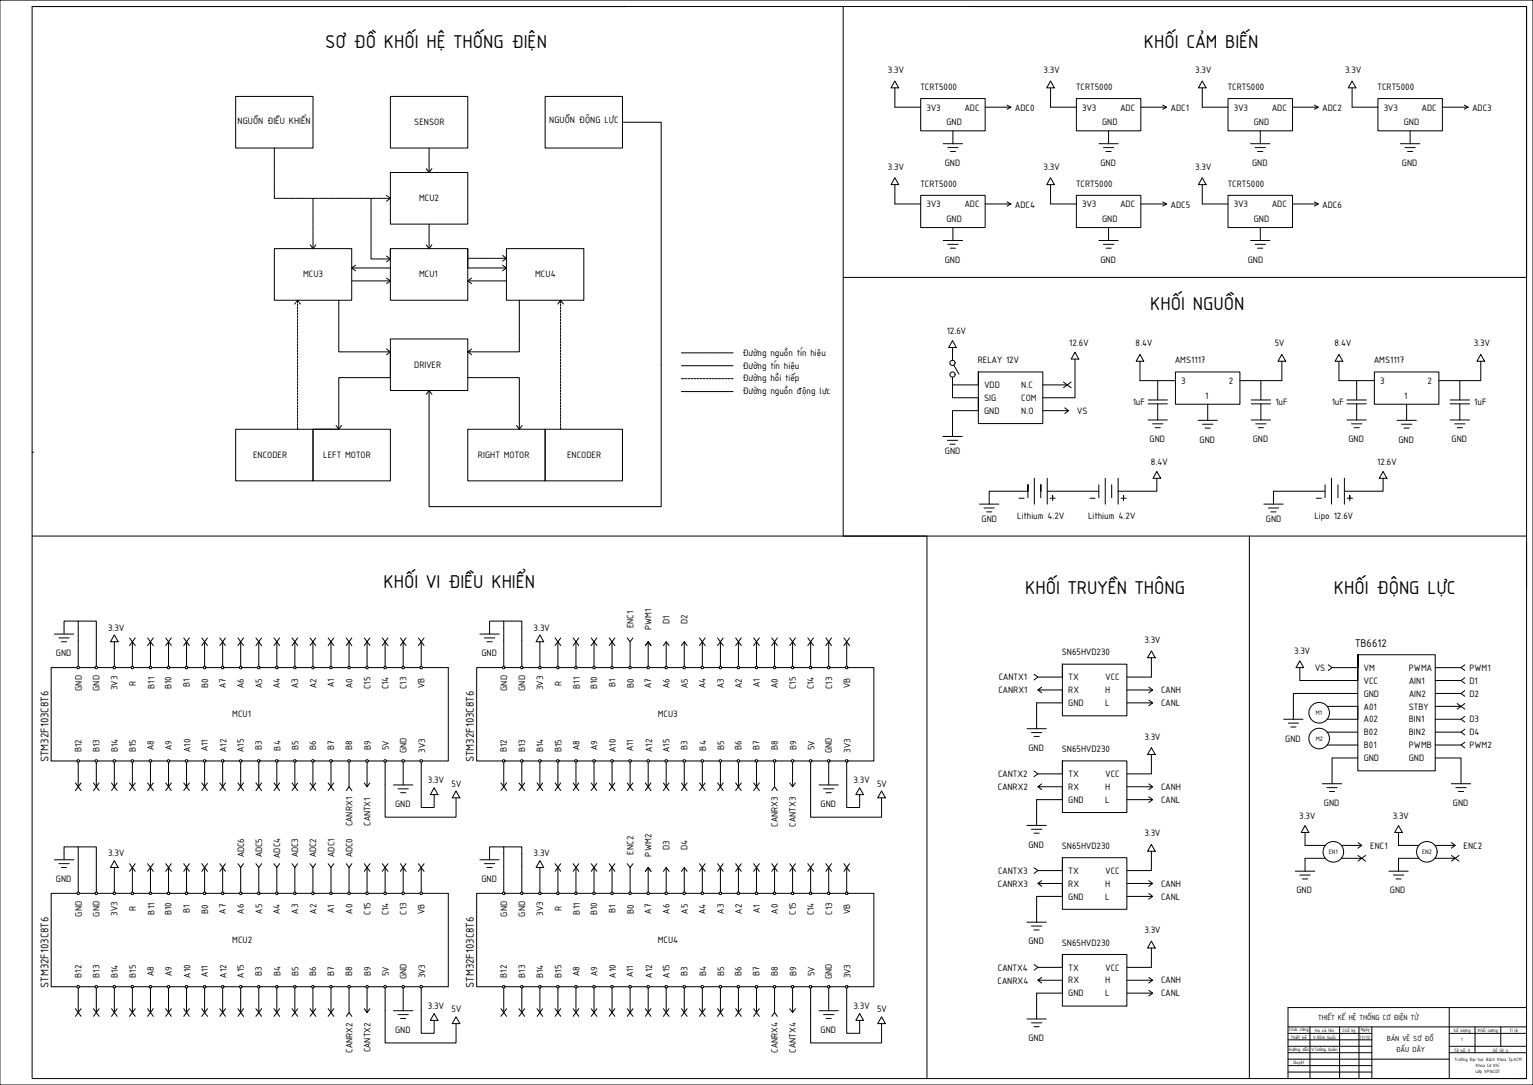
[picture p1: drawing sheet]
<svg xmlns="http://www.w3.org/2000/svg" width="1189mm" height="841mm" viewBox="0 0 1189 841" stroke-linecap="round" stroke-linejoin="round" font-family="sans-serif">
<!-- layer: kt -->
<path d="M0 0h1189v841h-1189" fill="none" stroke="#000" stroke-width=".78"/>
<!-- layer: NetCoBan -->
<g fill="none" stroke="#000" stroke-width=".78">
<path d="M25 5h1159v831h-1159zM25 5h460M654 5v210h530v-210h-430M183 75h60v40h-60zM303 75h60v40h-60zM423 75h60v40h-60zM694 63l3 5h-6zM694 68v15h20M714 76h50v25h-50zM815 63l3 5h-6zM815 68v15h20M835 76h50v25h-50z"/>
<path d="M932 63l3 5h-6zM932 68v15h20M952 76h50v25h-50zM1049 63l3 5h-6zM1049 68v15h20M1069 76h50v25h-50zM764 83h20M781 82l3 1-3 2M885 83h20M902 82l3 1-3 2M1002 83h20M1019 82l3 1-3 2"/>
<path d="M1119 83h20M1136 82l3 1-3 2M731 111h15M735 114h8M737 117h4M739 101v10M852 111h15M856 114h8M858 117h4M860 101v10M970 111h15M973 114h8"/>
<path d="M975 117h4M977 101v10M1086 111h15M1090 114h8M1092 117h4M1094 101v10M303 134h60v40h-60zM694 138l3 5h-6zM815 138l3 5h-6zM932 138l3 5h-6zM694 143v15h20M714 151h50v25h-50z"/>
<path d="M764 158h20M781 156l3 2-3 2M815 143v15h20M835 151h50v25h-50zM885 158h20M902 156l3 2-3 2M932 143v15h20M952 151h50v25h-50zM1002 158h20M1019 156l3 2-3 2M739 176v10M860 176v10"/>
<path d="M977 176v10M213 193h60v40h-60zM303 193h60v40h-60zM363 193v15M393 193h60v40h-60zM731 186h15M735 189h8M737 192h4M852 186h15M856 189h8M858 192h4M970 186h15"/>
<path d="M973 189h8M975 192h4M654 215v201h65v420M303 263h60v40h-60zM739 264l3 5h-6zM739 269v10M834 278v30h-25M834 273l3 5h-6zM884 275l3 5h-6zM994 275l3 5h-6zM1038 275l3 5h-6zM1148 275l3 5h-6z"/>
<path d="M739 298v10h20v10h-20v20M739 292v6M740 283l4 7M759 288h50v40h-50v-40v10h-20M809 298h19M825 296l3 2-3 3M831 296l-3 2 3 3M884 280v15h28M898 295v15M912 288h50v25h-50zM978 295v15M994 280v15h-32"/>
<path d="M1038 280v15h28M1052 295v15M1066 288h50v25h-50zM1132 295v15M1148 280v15h-32M331 306l2-3 2 3M809 318h20l-3 3M826 316l3 2M890 310h15M890 313h15M898 313v13M937 313v13"/>
<path d="M970 310h15M970 313h15M978 313v13M1045 310h15M1045 313h15M1052 313v13M1091 313v13M1125 310h15M1125 313h15M1132 313v13M183 333h60v40h-60zM243 333h60v40h-60z"/>
<path d="M243 333h20M261 330l2 3 2-3M363 333h60v40h-60zM401 330l2 3 2-3M423 333h60v40h-60zM731 338h15M890 326h15M894 329h8M896 332h4M929 326h15M933 329h8M935 332h4"/>
<path d="M970 326h15M974 329h8M976 332h4M1045 326h15M1048 329h8M1050 332h4M1083 326h15M1087 329h8M1089 332h4M1125 326h15M1128 329h8M1130 332h4"/>
<path d="M25 351h1M735 341h8M737 344h4M797 376v10M802 371v20M807 376v10M812 371v20M852 376v10M857 371v20M862 376v10M867 371v20M897 371v10h-30"/>
<path d="M897 365l3 6h-6zM1028 376v10M1033 371v20M1038 376v10M1043 371v20M1073 371v10h-30M1073 365l3 6h-6zM760 391h15M763 394h8M765 397h4M790 386h4M797 381v-5v5"/>
<path d="M797 381h-30v10M807 381v-5v5M812 381h40M814 386h4M816 386v-2v4M845 386h4M869 386h4M871 386v-2v4M980 391h15M984 394h8M986 397h4M1021 386h4"/>
<path d="M1028 381h-40v10M1045 386h4M1047 386v-2v4M25 416h1159M969 416v420M1184 421v35M42 491h15M46 494h8M48 497h4M50 491v-10h11v35M61 481h14v35M89 492l3 5h-6z"/>
<path d="M89 497v19M100 494l3 3 2-3M103 497v19M114 494l3 3 2-3M117 497v19M128 494l3 3 2-3M131 497v19M143 494l2 3 2-3M145 497v19M156 494l3 3 2-3M159 497v19M170 494l3 3 2-3"/>
<path d="M173 497v19M185 494l2 3 2-3M187 497v19M198 494l3 3 2-3M201 497v19M212 494l3 3 2-3M215 497v19M226 494l3 3 2-3M229 497v19M240 494l3 3 2-3M243 497v19M254 494l3 3 2-3"/>
<path d="M257 497v19M268 494l3 3 2-3M271 497v19M283 494l2 3 2-3M285 497v19M296 494l3 3 2-3M299 497v19M310 494l3 3 2-3M313 497v19M324 494l3 3 2-3M327 497v19M372 491h15"/>
<path d="M376 494h8M378 497h4M380 491v-10h11v35M391 481h14v35M419 492l3 5h-6zM419 497v19M431 494l2 3 2-3M433 497v19M444 494l3 3 2-3M447 497v19M458 494l3 3 2-3M461 497v19"/>
<path d="M472 494l3 3 2-3M475 497v19M486 494l3 3 2-3M489 497v19M503 497v19M517 497v19M531 497v19M542 494l3 3 2-3M545 497v19M556 494l3 3 2-3M559 497v19M570 494l3 3 2-3"/>
<path d="M573 497v19M584 494l3 3 2-3M587 497v19M598 494l3 3 2-3M601 497v19M612 494l3 3 2-3M615 497v19M626 494l3 3 2-3M629 497v19M640 494l3 3 2-3M643 497v19M654 494l3 3 2-3"/>
<path d="M657 497v19M60 517h-20v73h20M62 517h12M76 517h12M90 517h12M100 500l3-3 2 3M104 517h12M114 500l3-3 2 3M118 517h12M128 500l3-3 2 3M132 517h12M143 500l2-3 2 3"/>
<path d="M146 517h12M156 500l3-3 2 3M160 517h12M170 500l3-3 2 3M174 517h12M185 500l2-3 2 3M188 517h12M198 500l3-3 2 3M202 517h12M212 500l3-3 2 3M216 517h12M226 500l3-3 2 3"/>
<path d="M230 517h12M240 500l3-3 2 3M244 517h12M254 500l3-3 2 3M258 517h12M268 500l3-3 2 3M272 517h12M283 500l2-3 2 3M286 517h12M296 500l3-3 2 3M300 517h12M310 500l3-3 2 3"/>
<path d="M314 517h12M324 500l3-3 2 3M328 517h20v73h-20M390 517h-20v73h20M392 517h12M406 517h12M420 517h12M431 500l2-3 2 3M434 517h12M444 500l3-3 2 3M448 517h12M458 500l3-3 2 3"/>
<path d="M462 517h12M472 500l3-3 2 3M476 517h12M490 517h12M500 500l3-3 2 3M504 517h12M514 500l3-3 2 3M518 517h12M528 500l3-3 2 3M532 517h12M542 500l3-3 2 3M546 517h12"/>
<path d="M556 500l3-3 2 3M560 517h12M570 500l3-3 2 3M574 517h12M584 500l3-3 2 3M588 517h12M598 500l3-3 2 3M602 517h12M612 500l3-3 2 3M616 517h12M626 500l3-3 2 3M630 517h12"/>
<path d="M640 500l3-3 2 3M644 517h12M654 500l3-3 2 3M658 517h20v73h-20M824 515h50v40h-50v-40v10h-19l-3-2M893 505l3 5h-6zM893 510v15h-19M1008 518v10h45v-20v90h60v-90h-60v10h-20M1008 512l3 6h-6zM1030 515l3 3-3 2M1113 518h20l3 2M1136 515l-3 3"/>
<path d="M805 525l-3 2M805 535l3 2M808 533l-3 2h19v10h-20v20M874 535h20l-3 2M891 533l3 2M1053 538h-50v20M1113 528h20l3 2M1113 538h20l3 2M1136 525l-3 3M1136 535l-3 3M874 545h20l-3 2M891 543l3 2"/>
<path d="M996 558h15M1029 548h24v10h-24M1113 558h20l3 2M1130 545l3 3h-20M1133 548l3 2M1136 545l-6 5M1136 555l-3 3M796 565h15M800 568h8M802 571h4M893 580l3 5h-6zM999 561h8"/>
<path d="M1001 564h4M1029 568h24M1029 577h24M1113 568h20l3 2M1113 577h20l3 3M1136 565l-3 3M1136 575l-3 2M61 591v19M75 591v19M89 591v19M103 591v19M117 591v19"/>
<path d="M131 591v19M145 591v19M159 591v19M173 591v19M187 591v19M201 591v19M215 591v19M229 591v19M243 591v19M257 591v19M258 590h12M271 591v19"/>
<path d="M272 590h12M285 591v19l-2-3M286 590h12M299 591v42h55v-15M300 590h12M313 591v17M314 590h12M327 591v35h10v-10M391 591v19M405 591v19M419 591v19M433 591v19"/>
<path d="M447 591v19M461 591v19M475 591v19M489 591v19M503 591v19M517 591v19M531 591v19M545 591v19M559 591v19M573 591v19M587 591v19M588 590h12"/>
<path d="M601 591v19M602 590h12M615 591v19l-3-3M616 590h12M629 591v42h55v-15M630 590h12M643 591v17M644 590h12M657 591v35h10v-10M805 600l-3 2M824 590h50v40h-50v-40v10h-19l-3-2M893 585v15h-19"/>
<path d="M1053 588h-20v20M1113 588h20v20M58 613l3-3 2 3M58 607l3 3 2-3M72 613l3-3 2 3M72 607l3 3 2-3M87 613l2-3 2 3M87 607l2 3 2-3M100 613l3-3 2 3M100 607l3 3 2-3M114 613l3-3 2 3M114 607l3 3 2-3"/>
<path d="M128 613l3-3 2 3M128 607l3 3 2-3M143 613l2-3 2 3M143 607l2 3 2-3M156 613l3-3 2 3M156 607l3 3 2-3M170 613l3-3 2 3M170 607l3 3 2-3M185 613l2-3 2 3M185 607l2 3 2-3M198 613l3-3 2 3M198 607l3 3 2-3"/>
<path d="M212 613l3-3 2 3M212 607l3 3 2-3M226 613l3-3 2 3M226 607l3 3 2-3M240 613l3-3 2 3M240 607l3 3 2-3M254 613l3-3 2 3M254 607l3 3 2-3M268 613l3-3 2 3M287 607l-2 3M305 608h15M309 611h8"/>
<path d="M311 614h4M337 611l3 5h-6zM354 613l3 5h-6zM388 613l3-3 2 3M388 607l3 3 2-3M402 613l3-3 2 3M402 607l3 3 2-3M416 613l3-3 2 3M416 607l3 3 2-3M431 613l2-3 2 3M431 607l2 3 2-3M444 613l3-3 2 3"/>
<path d="M444 607l3 3 2-3M458 613l3-3 2 3M458 607l3 3 2-3M472 613l3-3 2 3M472 607l3 3 2-3M486 613l3-3 2 3M486 607l3 3 2-3M500 613l3-3 2 3M500 607l3 3 2-3M514 613l3-3 2 3M514 607l3 3 2-3M528 613l3-3 2 3"/>
<path d="M528 607l3 3 2-3M542 613l3-3 2 3M542 607l3 3 2-3M556 613l3-3 2 3M556 607l3 3 2-3M570 613l3-3 2 3M570 607l3 3 2-3M584 613l3-3 2 3M584 607l3 3 2-3M598 613l3-3 2 3M617 607l-2 3M635 608h15"/>
<path d="M639 611h8M641 614h4M667 611l3 5h-6zM684 613l3 5h-6zM805 610l3 2M808 608l-3 2h19v10h-20v20M874 610h20l-3 2M874 620h20l-3 2M891 608l3 2M891 618l3 2M1026 608h15M1029 611h8"/>
<path d="M1031 614h4M1126 608h15M1129 611h8M1131 614h4M796 640h15M1012 640l3 5h-6zM1085 640l3 5h-6zM61 656h14v35M391 656h14v35M800 643h8M802 646h4M893 655l3 5h-6z"/>
<path d="M893 660v15h-19M1012 645v10h16M1040 655h16M1053 653l3 2-3 2M1085 645v10h15M1113 655h16M1126 653l3 2-3 2M42 666h15M46 669h8M48 672h4M50 666v-10h11v35M89 667l3 5h-6z"/>
<path d="M89 672v19M100 669l3 3 2-3M100 675l3-3 2 3M103 672v19M114 669l3 3 2-3M114 675l3-3 2 3M117 672v19M128 669l3 3 2-3M128 675l3-3 2 3M131 672v19M143 669l2 3 2-3M143 675l2-3 2 3"/>
<path d="M145 672v19M156 669l3 3 2-3M156 675l3-3 2 3M159 672v19M170 669l3 3 2-3M170 675l3-3 2 3M173 672v19M185 669l2 3 2-3M187 672v19M198 669l3 3 2-3M201 672v19M212 669l3 3 2-3"/>
<path d="M215 672v19M226 669l3 3 2-3M229 672v19M240 669l3 3 2-3M243 672v19M254 669l3 3 2-3M257 672v19M268 669l3 3 2-3M271 672v19M283 669l2 3 2-3M283 675l2-3 2 3M285 672v19"/>
<path d="M296 669l3 3 2-3M296 675l3-3 2 3M299 672v19M310 669l3 3 2-3M310 675l3-3 2 3M313 672v19M324 669l3 3 2-3M324 675l3-3 2 3M327 672v19M372 666h15M376 669h8M378 672h4"/>
<path d="M380 666v-10h11v35M419 667l3 5h-6zM419 672v19M431 669l2 3 2-3M431 675l2-3 2 3M433 672v19M444 669l3 3 2-3M444 675l3-3 2 3M447 672v19M458 669l3 3 2-3M458 675l3-3 2 3M461 672v19"/>
<path d="M472 669l3 3 2-3M472 675l3-3 2 3M475 672v19M486 669l3 3 2-3M489 672v19M500 675l3-3 2 3M503 672v19M514 675l3-3 2 3M517 672v19M528 675l3-3 2 3M531 672v19M542 669l3 3 2-3"/>
<path d="M542 675l3-3 2 3M545 672v19M556 669l3 3 2-3M556 675l3-3 2 3M559 672v19M570 669l3 3 2-3M570 675l3-3 2 3M573 672v19M584 669l3 3 2-3M584 675l3-3 2 3M587 672v19M598 669l3 3 2-3"/>
<path d="M598 675l3-3 2 3M601 672v19M612 669l3 3 2-3M612 675l3-3 2 3M615 672v19M626 669l3 3 2-3M626 675l3-3 2 3M629 672v19M640 669l3 3 2-3M640 675l3-3 2 3M643 672v19M654 669l3 3 2-3"/>
<path d="M654 675l3-3 2 3M657 672v19M805 675l-3 2M824 665h50v40h-50v-40v10h-19l-3-2M1005 675h15M1008 678h8M1028 665h-16v10M1040 665h16M1053 663l3 2-3 2M1059 663l-3 2 3 2M1077 675h15M1081 678h8"/>
<path d="M1100 665h-15v10M1113 665h16M1126 663l3 2-3 2M1131 663l-2 2 2 2M60 692h-20v73h20M62 692h12M76 692h12M90 692h12M104 692h12M118 692h12M132 692h12M146 692h12"/>
<path d="M160 692h12M174 692h12M188 692h12M202 692h12M216 692h12M230 692h12M244 692h12M258 692h12M272 692h12M286 692h12M300 692h12M314 692h12"/>
<path d="M328 692h20v73h-20M390 692h-20v73h20M392 692h12M406 692h12M420 692h12M434 692h12M448 692h12M462 692h12M476 692h12M490 692h12M504 692h12M518 692h12"/>
<path d="M532 692h12M546 692h12M560 692h12M574 692h12M588 692h12M602 692h12M616 692h12M630 692h12M644 692h12M658 692h20v73h-20M805 685l3 2M808 683l-3 2h19v10h-20v20"/>
<path d="M874 685h20l-3 2M874 695h20l-3 2M891 683l3 2M891 693l3 2M1010 681h4M1083 681h4M796 715h15M800 718h8M802 721h4M824 740h50v40h-50v-40v10h-19l-3-2M893 730l3 5h-6zM893 735v15h-19"/>
<path d="M805 750l-3 2M805 760l3 2M808 758l-3 2h19v10h-20v20M874 760h20l-3 2M891 758l3 2M61 766v19M75 766v19M89 766v19M103 766v19M117 766v19M131 766v19M145 766v19"/>
<path d="M159 766v19M173 766v19M187 766v19M201 766v19M215 766v19M229 766v19M243 766v19M257 766v19M258 765h12M271 766v19M272 765h12M285 766v19l-2-3"/>
<path d="M286 765h12M299 766v42h55v-15M300 765h12M313 766v17M314 765h12M327 766v35h10v-10M391 766v19M405 766v19M419 766v19M433 766v19M447 766v19M461 766v19"/>
<path d="M475 766v19M489 766v19M503 766v19M517 766v19M531 766v19M545 766v19M559 766v19M573 766v19M587 766v19M588 765h12M601 766v19M602 765h12"/>
<path d="M615 766v19l-3-3M616 765h12M629 766v42h55v-15M630 765h12M643 766v17M644 765h12M657 766v35h10v-10M874 770h20l-3 2M891 768l3 2M58 788l3-3 2 3M58 782l3 3 2-3M72 788l3-3 2 3"/>
<path d="M72 782l3 3 2-3M87 788l2-3 2 3M87 782l2 3 2-3M100 788l3-3 2 3M100 782l3 3 2-3M114 788l3-3 2 3M114 782l3 3 2-3M128 788l3-3 2 3M128 782l3 3 2-3M143 788l2-3 2 3M143 782l2 3 2-3M156 788l3-3 2 3"/>
<path d="M156 782l3 3 2-3M170 788l3-3 2 3M170 782l3 3 2-3M185 788l2-3 2 3M185 782l2 3 2-3M198 788l3-3 2 3M198 782l3 3 2-3M212 788l3-3 2 3M212 782l3 3 2-3M226 788l3-3 2 3M226 782l3 3 2-3M240 788l3-3 2 3"/>
<path d="M240 782l3 3 2-3M254 788l3-3 2 3M254 782l3 3 2-3M268 788l3-3 2 3M287 782l-2 3M305 783h15M309 786h8M311 789h4M337 786l3 5h-6zM354 788l3 5h-6zM388 788l3-3 2 3M388 782l3 3 2-3"/>
<path d="M402 788l3-3 2 3M402 782l3 3 2-3M416 788l3-3 2 3M416 782l3 3 2-3M431 788l2-3 2 3M431 782l2 3 2-3M444 788l3-3 2 3M444 782l3 3 2-3M458 788l3-3 2 3M458 782l3 3 2-3M472 788l3-3 2 3M472 782l3 3 2-3"/>
<path d="M486 788l3-3 2 3M486 782l3 3 2-3M500 788l3-3 2 3M500 782l3 3 2-3M514 788l3-3 2 3M514 782l3 3 2-3M528 788l3-3 2 3M528 782l3 3 2-3M542 788l3-3 2 3M542 782l3 3 2-3M556 788l3-3 2 3M556 782l3 3 2-3"/>
<path d="M570 788l3-3 2 3M570 782l3 3 2-3M584 788l3-3 2 3M584 782l3 3 2-3M598 788l3-3 2 3M617 782l-2 3M635 783h15M639 786h8M641 789h4M667 786l3 5h-6zM684 788l3 5h-6zM796 790h15"/>
<path d="M800 793h8M802 796h4M999 796h185M1016 796v40M1039 796v40M1054 796v40M1064 796v40M1124 781v55M1144 796v20M1164 796v15M1184 781h-185v55h185M999 801h65"/>
<path d="M1124 816h60M1124 811h60M1124 801h60M1064 821h60"/>
<circle cx="739" cy="290" r="2"/>
<circle cx="739" cy="281" r="2"/>
<circle cx="61" cy="517" r="1"/>
<circle cx="75" cy="517" r="1"/>
<circle cx="89" cy="517" r="1"/>
<circle cx="103" cy="517" r="1"/>
<circle cx="117" cy="517" r="1"/>
<circle cx="131" cy="517" r="1"/>
<circle cx="145" cy="517" r="1"/>
<circle cx="159" cy="517" r="1"/>
<circle cx="173" cy="517" r="1"/>
<circle cx="187" cy="517" r="1"/>
<circle cx="201" cy="517" r="1"/>
<circle cx="215" cy="517" r="1"/>
<circle cx="229" cy="517" r="1"/>
<circle cx="243" cy="517" r="1"/>
<circle cx="257" cy="517" r="1"/>
<circle cx="271" cy="517" r="1"/>
<circle cx="285" cy="517" r="1"/>
<circle cx="299" cy="517" r="1"/>
<circle cx="313" cy="517" r="1"/>
<circle cx="327" cy="517" r="1"/>
<circle cx="391" cy="517" r="1"/>
<circle cx="405" cy="517" r="1"/>
<circle cx="419" cy="517" r="1"/>
<circle cx="433" cy="517" r="1"/>
<circle cx="447" cy="517" r="1"/>
<circle cx="461" cy="517" r="1"/>
<circle cx="475" cy="517" r="1"/>
<circle cx="489" cy="517" r="1"/>
<circle cx="503" cy="517" r="1"/>
<circle cx="517" cy="517" r="1"/>
<circle cx="531" cy="517" r="1"/>
<circle cx="545" cy="517" r="1"/>
<circle cx="559" cy="517" r="1"/>
<circle cx="573" cy="517" r="1"/>
<circle cx="587" cy="517" r="1"/>
<circle cx="601" cy="517" r="1"/>
<circle cx="615" cy="517" r="1"/>
<circle cx="629" cy="517" r="1"/>
<circle cx="643" cy="517" r="1"/>
<circle cx="657" cy="517" r="1"/>
<circle cx="1023" cy="552" r="8"/>
<circle cx="1023" cy="572" r="8"/>
<circle cx="1034" cy="660" r="8"/>
<circle cx="1107" cy="660" r="8"/>
<circle cx="61" cy="692" r="1"/>
<circle cx="75" cy="692" r="1"/>
<circle cx="89" cy="692" r="1"/>
<circle cx="103" cy="692" r="1"/>
<circle cx="117" cy="692" r="1"/>
<circle cx="131" cy="692" r="1"/>
<circle cx="145" cy="692" r="1"/>
<circle cx="159" cy="692" r="1"/>
<circle cx="173" cy="692" r="1"/>
<circle cx="187" cy="692" r="1"/>
<circle cx="201" cy="692" r="1"/>
<circle cx="215" cy="692" r="1"/>
<circle cx="229" cy="692" r="1"/>
<circle cx="243" cy="692" r="1"/>
<circle cx="257" cy="692" r="1"/>
<circle cx="271" cy="692" r="1"/>
<circle cx="285" cy="692" r="1"/>
<circle cx="299" cy="692" r="1"/>
<circle cx="313" cy="692" r="1"/>
<circle cx="327" cy="692" r="1"/>
<circle cx="391" cy="692" r="1"/>
<circle cx="405" cy="692" r="1"/>
<circle cx="419" cy="692" r="1"/>
<circle cx="433" cy="692" r="1"/>
<circle cx="447" cy="692" r="1"/>
<circle cx="461" cy="692" r="1"/>
<circle cx="475" cy="692" r="1"/>
<circle cx="489" cy="692" r="1"/>
<circle cx="503" cy="692" r="1"/>
<circle cx="517" cy="692" r="1"/>
<circle cx="531" cy="692" r="1"/>
<circle cx="545" cy="692" r="1"/>
<circle cx="559" cy="692" r="1"/>
<circle cx="573" cy="692" r="1"/>
<circle cx="587" cy="692" r="1"/>
<circle cx="601" cy="692" r="1"/>
<circle cx="615" cy="692" r="1"/>
<circle cx="629" cy="692" r="1"/>
<circle cx="643" cy="692" r="1"/>
<circle cx="657" cy="692" r="1"/>
</g>
<!-- layer: manh_khungten -->
<path d="M999 816h65M999 811h65M999 806h65M999 821h65M999 831h65M999 826h65" fill="none" stroke="#000" stroke-width=".78"/>
<!-- layer: dam -->
<g fill="none" stroke="#000" stroke-width=".78">
<path d="M62 590h12M76 590h12M90 590h12M104 590h12M118 590h12M132 590h12M146 590h12M160 590h12M174 590h12M188 590h12M202 590h12M216 590h12"/>
<path d="M230 590h12M244 590h12M392 590h12M406 590h12M420 590h12M434 590h12M448 590h12M462 590h12M476 590h12M490 590h12M504 590h12M518 590h12"/>
<path d="M532 590h12M546 590h12M560 590h12M574 590h12M62 765h12M76 765h12M90 765h12M104 765h12M118 765h12M132 765h12M146 765h12M160 765h12"/>
<path d="M174 765h12M188 765h12M202 765h12M216 765h12M230 765h12M244 765h12M392 765h12M406 765h12M420 765h12M434 765h12M448 765h12M462 765h12"/>
<path d="M476 765h12M490 765h12M504 765h12M518 765h12M532 765h12M546 765h12M560 765h12M574 765h12"/>
<circle cx="61" cy="590" r="1"/>
<circle cx="75" cy="590" r="1"/>
<circle cx="89" cy="590" r="1"/>
<circle cx="103" cy="590" r="1"/>
<circle cx="117" cy="590" r="1"/>
<circle cx="131" cy="590" r="1"/>
<circle cx="145" cy="590" r="1"/>
<circle cx="159" cy="590" r="1"/>
<circle cx="173" cy="590" r="1"/>
<circle cx="187" cy="590" r="1"/>
<circle cx="201" cy="590" r="1"/>
<circle cx="215" cy="590" r="1"/>
<circle cx="229" cy="590" r="1"/>
<circle cx="243" cy="590" r="1"/>
<circle cx="257" cy="590" r="1"/>
<circle cx="271" cy="590" r="1"/>
<circle cx="285" cy="590" r="1"/>
<circle cx="299" cy="590" r="1"/>
<circle cx="313" cy="590" r="1"/>
<circle cx="327" cy="590" r="1"/>
<circle cx="391" cy="590" r="1"/>
<circle cx="405" cy="590" r="1"/>
<circle cx="419" cy="590" r="1"/>
<circle cx="433" cy="590" r="1"/>
<circle cx="447" cy="590" r="1"/>
<circle cx="461" cy="590" r="1"/>
<circle cx="475" cy="590" r="1"/>
<circle cx="489" cy="590" r="1"/>
<circle cx="503" cy="590" r="1"/>
<circle cx="517" cy="590" r="1"/>
<circle cx="531" cy="590" r="1"/>
<circle cx="545" cy="590" r="1"/>
<circle cx="559" cy="590" r="1"/>
<circle cx="573" cy="590" r="1"/>
<circle cx="587" cy="590" r="1"/>
<circle cx="601" cy="590" r="1"/>
<circle cx="615" cy="590" r="1"/>
<circle cx="629" cy="590" r="1"/>
<circle cx="643" cy="590" r="1"/>
<circle cx="657" cy="590" r="1"/>
<circle cx="61" cy="765" r="1"/>
<circle cx="75" cy="765" r="1"/>
<circle cx="89" cy="765" r="1"/>
<circle cx="103" cy="765" r="1"/>
<circle cx="117" cy="765" r="1"/>
<circle cx="131" cy="765" r="1"/>
<circle cx="145" cy="765" r="1"/>
<circle cx="159" cy="765" r="1"/>
<circle cx="173" cy="765" r="1"/>
<circle cx="187" cy="765" r="1"/>
<circle cx="201" cy="765" r="1"/>
<circle cx="215" cy="765" r="1"/>
<circle cx="229" cy="765" r="1"/>
<circle cx="243" cy="765" r="1"/>
<circle cx="257" cy="765" r="1"/>
<circle cx="271" cy="765" r="1"/>
<circle cx="285" cy="765" r="1"/>
<circle cx="299" cy="765" r="1"/>
<circle cx="313" cy="765" r="1"/>
<circle cx="327" cy="765" r="1"/>
<circle cx="391" cy="765" r="1"/>
<circle cx="405" cy="765" r="1"/>
<circle cx="419" cy="765" r="1"/>
<circle cx="433" cy="765" r="1"/>
<circle cx="447" cy="765" r="1"/>
<circle cx="461" cy="765" r="1"/>
<circle cx="475" cy="765" r="1"/>
<circle cx="489" cy="765" r="1"/>
<circle cx="503" cy="765" r="1"/>
<circle cx="517" cy="765" r="1"/>
<circle cx="531" cy="765" r="1"/>
<circle cx="545" cy="765" r="1"/>
<circle cx="559" cy="765" r="1"/>
<circle cx="573" cy="765" r="1"/>
<circle cx="587" cy="765" r="1"/>
<circle cx="601" cy="765" r="1"/>
<circle cx="615" cy="765" r="1"/>
<circle cx="629" cy="765" r="1"/>
<circle cx="643" cy="765" r="1"/>
<circle cx="657" cy="765" r="1"/>
</g>
<!-- layer: NetManh -->
<g fill="none" stroke="#000" stroke-width=".78">
<path d="M333 115v19l-2-3M335 131l-2 3M333 174v19M331 190l2 3 2-3M273 218h30M273 208h30M276 206l-3 2 3 2M300 216l3 2-3 2M363 218h30M363 208h30M366 216l-3 2 3 2M390 206l3 2-3 2"/>
<path d="M263 233v40h40l-3-2M403 233v40h-40l3-2M303 273l-3 2M363 273l3 2M528 283h40"/>
</g>
<!-- layer: NetDam -->
<path d="M483 95h30v298h-180v-90M303 273v20h-40v40M363 293h40v40M528 304h40" fill="none" stroke="#000" stroke-width=".78"/>
<!-- layer: NetDut -->
<g fill="none" stroke="#000" stroke-width=".78">
<path d="M229 235v1M231 233l-1 1M231 233l1 1M231 233v2M231 235v2M231 238v1M232 235l1 1M433 235v1M434 234l-1 1M434 234h.1M435 233h.1M435 233h-1"/>
<path d="M435 233v2M435 235v2M435 238v1M435 234h1M436 234v1M436 235l1 1M231 240v2M231 243v1M231 245v2M231 247v2M231 250v1M231 252v2"/>
<path d="M231 255v1M231 257v2M231 259v2M435 240v2M435 243v1M435 245v2M435 247v2M435 250v1M435 252v2M435 255v1M435 257v2M435 259v2"/>
<path d="M231 262v1M231 264v2M231 266v2M231 269v1M231 271v2M231 274v1M231 276v2M231 278v2M435 262v1M435 264v2M435 266v2M435 269v1"/>
<path d="M435 271v2M435 274v1M435 276v2M435 278v2M231 281v1M231 283v2M231 286v1M231 288v1M231 290v2M231 293v1M231 295v2M231 297v2"/>
<path d="M231 300v1M435 281v1M435 283v2M435 286v1M435 288v1M435 290v2M435 293v1M435 295v2M435 297v2M435 300v1M528 294h2M531 294h2"/>
<path d="M533 294h2M536 294h1M538 294h2M541 294h1M543 294h2M545 294h2M548 294h1M550 294h2M552 294h2M555 294h1M557 294h2M560 294h1"/>
<path d="M562 294h2M564 294h2M567 294h1M231 302v2M231 305v1M231 307v2M231 309v2M231 312v1M231 314v2M231 316v2M231 319v1M435 302v2"/>
<path d="M435 305v1M435 307v2M435 309v2M435 312v1M435 314v2M435 316v2M435 319v1M231 321v2M231 324v1M231 326v2M231 328v2M231 331v2"/>
<path d="M435 321v2M435 324v1M435 326v2M435 328v2M435 331v2"/>
</g>
<!-- layer: NetChan -->
<g fill="none" stroke="#000" stroke-width=".78">
<path d="M213 115v3M213 118v1M213 119v3M213 123h.1M213 124v3M213 127v1M213 128v3M213 132h.1M213 133v3M213 136v1M213 137v3M213 151v3h1"/>
<path d="M213 141h.1M213 142v3M213 145v1M213 146v3M213 150h.1M215 154h.1M216 154h3M219 154h1M220 154h3M224 154h.1M225 154h3M228 154h1"/>
<path d="M229 154h3M233 154h.1M234 154h3M237 154h1M238 154h3M242 154h.1M243 157v1M243 158v3M246 154h-3v3M246 154h1M247 154h3M251 154h.1"/>
<path d="M252 154h3M255 154h1M256 154h3M260 154h.1M261 154h3M264 154h1M265 154h3M269 154h.1M270 154h3M273 154h1M274 154h3M278 154h.1"/>
<path d="M279 154h3M282 154h1M283 154h3M287 154h.1M288 157h.1M288 158v3M291 154h-3v2M291 154h1M292 154h3M296 154h.1M297 154h3M300 152l3 2-3 2"/>
<path d="M300 154h1M301 154h2M243 162h.1M243 163v3M243 166v1M243 167v3M243 171h.1M243 172v3M243 175v1M243 176v3M243 180h.1M288 161v1"/>
<path d="M288 162v3M288 166h.1M288 167v3M288 170v1M288 171v3M288 175h.1M288 176v3M288 179v1M241 190l2 3 2-3M243 181v3M243 184v1M243 185v3"/>
<path d="M243 189h.1M243 190v3M288 198v3h2M288 180v3M288 184h.1M288 185v3M288 188v1M288 189v3M288 193h.1M288 194v3M288 197v1M300 199l3 2-3 2"/>
<path d="M303 197v4h-3M303 193v3M303 196v1M390 198l3 2M290 201h1M292 201h2M295 201h1M296 201h3M299 201h1M363 200h3M366 200h1M367 200h3"/>
<path d="M371 200h.1M372 200h3M375 200h1M376 200h3M380 200h.1M381 200h3M384 200h1M385 200h3M389 200h.1M390 200h3l-3 2M528 274h4M532 274h1"/>
<path d="M533 274h3M537 274h1M538 274h3M541 274h1M542 274h3M546 274h1M547 274h3M550 274h1M551 274h3M555 274h1M556 274h3M559 274h1"/>
<path d="M560 274h3M564 274h1M565 274h3"/>
</g>
<g font-size="15.5">
<text x="252" y="37">SƠ ĐỒ KHỐI HỆ THỐNG ĐIỆN</text>
<text x="887" y="37">KHỐI CẢM BIẾN</text>
<text x="892" y="240">KHỐI NGUỒN</text>
<text x="298" y="456">KHỐI VI ĐIỀU KHIỂN</text>
<text x="795" y="460">KHỐI TRUYỀN THÔNG</text>
<text x="1034" y="460">KHỐI ĐỘNG LỰC</text>
</g>
<g font-size="9.3">
<text x="1051" y="502">TB6612</text>
<text x="38" y="591" transform="rotate(-90 38 591)">STM32F103C8T6</text>
<text x="368" y="591" transform="rotate(-90 368 591)">STM32F103C8T6</text>
<text x="38" y="766" transform="rotate(-90 38 766)">STM32F103C8T6</text>
<text x="368" y="766" transform="rotate(-90 368 766)">STM32F103C8T6</text>
</g>
<g font-size="7.8">
<text x="689" y="57">3.3V</text>
<text x="809" y="57">3.3V</text>
<text x="927" y="57">3.3V</text>
<text x="1043" y="57">3.3V</text>
<text x="714" y="70">TCRT5000</text>
<text x="834" y="70">TCRT5000</text>
<text x="952" y="70">TCRT5000</text>
<text x="1068" y="70">TCRT5000</text>
<text x="719" y="86">3V3</text>
<text x="748" y="86">ADC</text>
<text x="787" y="86">ADC0</text>
<text x="839" y="86">3V3</text>
<text x="869" y="86">ADC</text>
<text x="908" y="86">ADC1</text>
<text x="957" y="86">3V3</text>
<text x="987" y="86">ADC</text>
<text x="1026" y="86">ADC2</text>
<text x="1073" y="86">3V3</text>
<text x="1103" y="86">ADC</text>
<text x="1142" y="86">ADC3</text>
<text x="426" y="96">NGUỒN ĐỘNG LỰC</text>
<text x="184" y="96">NGUỒN ĐIỀU KHIỂN</text>
<text x="321" y="97">SENSOR</text>
<text x="734" y="97">GND</text>
<text x="855" y="97">GND</text>
<text x="972" y="97">GND</text>
<text x="1089" y="97">GND</text>
<text x="689" y="132">3.3V</text>
<text x="733" y="129">GND</text>
<text x="809" y="132">3.3V</text>
<text x="853" y="129">GND</text>
<text x="927" y="132">3.3V</text>
<text x="971" y="129">GND</text>
<text x="1087" y="129">GND</text>
<text x="714" y="145">TCRT5000</text>
<text x="834" y="145">TCRT5000</text>
<text x="952" y="145">TCRT5000</text>
<text x="325" y="156">MCU2</text>
<text x="719" y="161">3V3</text>
<text x="748" y="161">ADC</text>
<text x="787" y="161">ADC4</text>
<text x="839" y="161">3V3</text>
<text x="869" y="161">ADC</text>
<text x="908" y="161">ADC5</text>
<text x="957" y="161">3V3</text>
<text x="987" y="161">ADC</text>
<text x="1026" y="161">ADC6</text>
<text x="734" y="172">GND</text>
<text x="855" y="172">GND</text>
<text x="972" y="172">GND</text>
<text x="733" y="204">GND</text>
<text x="853" y="204">GND</text>
<text x="968" y="204">GND</text>
<text x="235" y="215">MCU3</text>
<text x="325" y="215">MCU1</text>
<text x="415" y="215">MCU4</text>
<text x="734" y="259">12.6V</text>
<text x="829" y="268">12.6V</text>
<text x="881" y="269">8.4V</text>
<text x="989" y="269">5V</text>
<text x="1035" y="269">8.4V</text>
<text x="1143" y="269">3.3V</text>
<text x="576" y="276">Đường nguồn tín hiệu</text>
<text x="758" y="282">RELAY 12V</text>
<text x="911" y="282">AMS1117</text>
<text x="1066" y="282">AMS1117</text>
<text x="321" y="285">DRIVER</text>
<text x="576" y="286">Đường tín hiệu</text>
<text x="576" y="296">Đường hồi tiếp</text>
<text x="916" y="298">3</text>
<text x="953" y="298">2</text>
<text x="1070" y="298">3</text>
<text x="1107" y="298">2</text>
<text x="576" y="306">Đường nguồn động lực</text>
<text x="763" y="301">VDD</text>
<text x="792" y="301">N.C</text>
<text x="763" y="311">SIG</text>
<text x="792" y="311">COM</text>
<text x="935" y="309">1</text>
<text x="1089" y="309">1</text>
<text x="878" y="314">1uF</text>
<text x="989" y="314">1uF</text>
<text x="1033" y="314">1uF</text>
<text x="1143" y="314">1uF</text>
<text x="763" y="321">GND</text>
<text x="792" y="321">N.O</text>
<text x="835" y="321">VS</text>
<text x="892" y="343">GND</text>
<text x="930" y="343">GND</text>
<text x="972" y="343">GND</text>
<text x="1046" y="343">GND</text>
<text x="1085" y="343">GND</text>
<text x="1126" y="343">GND</text>
<text x="733" y="352">GND</text>
<text x="196" y="355">ENCODER</text>
<text x="251" y="355">LEFT MOTOR</text>
<text x="371" y="355">RIGHT MOTOR</text>
<text x="440" y="355">ENCODER</text>
<text x="893" y="360">8.4V</text>
<text x="1068" y="360">12.6V</text>
<text x="761" y="405">GND</text>
<text x="789" y="402">Lithium 4.2V</text>
<text x="844" y="402">Lithium 4.2V</text>
<text x="982" y="405">GND</text>
<text x="1019" y="402">Lipo 12.6V</text>
<text x="519" y="483" transform="rotate(-90 519 483)">D1</text>
<text x="533" y="484" transform="rotate(-90 533 484)">D2</text>
<text x="84" y="489">3.3V</text>
<text x="414" y="489">3.3V</text>
<text x="491" y="487" transform="rotate(-90 491 487)">ENC1</text>
<text x="505" y="488" transform="rotate(-90 505 488)">PWM1</text>
<text x="887" y="498">3.3V</text>
<text x="43" y="509">GND</text>
<text x="373" y="509">GND</text>
<text x="823" y="508">SN65HVD230</text>
<text x="1004" y="507">3.3V</text>
<text x="1020" y="520">VS</text>
<text x="1058" y="520">VM</text>
<text x="1093" y="520">PWMA</text>
<text x="1140" y="520">PWM1</text>
<text x="775" y="527">CANTX1</text>
<text x="829" y="527">TX</text>
<text x="857" y="527">VCC</text>
<text x="105" y="531" transform="rotate(-90 105 531)">R</text>
<text x="120" y="534" transform="rotate(-90 120 534)">B11</text>
<text x="147" y="533" transform="rotate(-90 147 533)">B1</text>
<text x="161" y="533" transform="rotate(-90 161 533)">B0</text>
<text x="175" y="533" transform="rotate(-90 175 533)">A7</text>
<text x="189" y="533" transform="rotate(-90 189 533)">A6</text>
<text x="203" y="533" transform="rotate(-90 203 533)">A5</text>
<text x="217" y="533" transform="rotate(-90 217 533)">A4</text>
<text x="231" y="533" transform="rotate(-90 231 533)">A3</text>
<text x="245" y="533" transform="rotate(-90 245 533)">A2</text>
<text x="259" y="533" transform="rotate(-90 259 533)">A1</text>
<text x="273" y="533" transform="rotate(-90 273 533)">A0</text>
<text x="329" y="533" transform="rotate(-90 329 533)">VB</text>
<text x="435" y="531" transform="rotate(-90 435 531)">R</text>
<text x="450" y="534" transform="rotate(-90 450 534)">B11</text>
<text x="477" y="533" transform="rotate(-90 477 533)">B1</text>
<text x="491" y="533" transform="rotate(-90 491 533)">B0</text>
<text x="505" y="533" transform="rotate(-90 505 533)">A7</text>
<text x="519" y="533" transform="rotate(-90 519 533)">A6</text>
<text x="533" y="533" transform="rotate(-90 533 533)">A5</text>
<text x="547" y="533" transform="rotate(-90 547 533)">A4</text>
<text x="561" y="533" transform="rotate(-90 561 533)">A3</text>
<text x="575" y="533" transform="rotate(-90 575 533)">A2</text>
<text x="589" y="533" transform="rotate(-90 589 533)">A1</text>
<text x="603" y="533" transform="rotate(-90 603 533)">A0</text>
<text x="659" y="533" transform="rotate(-90 659 533)">VB</text>
<text x="1058" y="530">VCC</text>
<text x="1093" y="530">AIN1</text>
<text x="1140" y="530">D1</text>
<text x="63" y="535" transform="rotate(-90 63 535)">GND</text>
<text x="77" y="535" transform="rotate(-90 77 535)">GND</text>
<text x="91" y="535" transform="rotate(-90 91 535)">3V3</text>
<text x="133" y="534" transform="rotate(-90 133 534)">B10</text>
<text x="287" y="534" transform="rotate(-90 287 534)">C15</text>
<text x="301" y="534" transform="rotate(-90 301 534)">C14</text>
<text x="315" y="534" transform="rotate(-90 315 534)">C13</text>
<text x="393" y="535" transform="rotate(-90 393 535)">GND</text>
<text x="407" y="535" transform="rotate(-90 407 535)">GND</text>
<text x="421" y="535" transform="rotate(-90 421 535)">3V3</text>
<text x="463" y="534" transform="rotate(-90 463 534)">B10</text>
<text x="617" y="534" transform="rotate(-90 617 534)">C15</text>
<text x="631" y="534" transform="rotate(-90 631 534)">C14</text>
<text x="645" y="534" transform="rotate(-90 645 534)">C13</text>
<text x="774" y="537">CANRX1</text>
<text x="828" y="537">RX</text>
<text x="857" y="537">H</text>
<text x="900" y="537">CANH</text>
<text x="1058" y="540">GND</text>
<text x="1093" y="540">AIN2</text>
<text x="1140" y="540">D2</text>
<text x="828" y="547">GND</text>
<text x="857" y="547">L</text>
<text x="900" y="547">CANL</text>
<text x="1058" y="550">A01</text>
<text x="1093" y="550">STBY</text>
<text x="180" y="556">MCU1</text>
<text x="510" y="556">MCU3</text>
<text x="1058" y="560">A02</text>
<text x="1093" y="560">BIN1</text>
<text x="1140" y="560">D3</text>
<text x="887" y="573">3.3V</text>
<text x="997" y="575">GND</text>
<text x="1058" y="570">B02</text>
<text x="1093" y="570">BIN2</text>
<text x="1140" y="570">D4</text>
<text x="119" y="581" transform="rotate(-90 119 581)">A8</text>
<text x="133" y="581" transform="rotate(-90 133 581)">A9</text>
<text x="203" y="582" transform="rotate(-90 203 582)">B3</text>
<text x="218" y="582" transform="rotate(-90 218 582)">B4</text>
<text x="232" y="582" transform="rotate(-90 232 582)">B5</text>
<text x="245" y="582" transform="rotate(-90 245 582)">B6</text>
<text x="259" y="582" transform="rotate(-90 259 582)">B7</text>
<text x="273" y="582" transform="rotate(-90 273 582)">B8</text>
<text x="288" y="582" transform="rotate(-90 288 582)">B9</text>
<text x="302" y="582" transform="rotate(-90 302 582)">5V</text>
<text x="449" y="581" transform="rotate(-90 449 581)">A8</text>
<text x="463" y="581" transform="rotate(-90 463 581)">A9</text>
<text x="533" y="582" transform="rotate(-90 533 582)">B3</text>
<text x="548" y="582" transform="rotate(-90 548 582)">B4</text>
<text x="562" y="582" transform="rotate(-90 562 582)">B5</text>
<text x="575" y="582" transform="rotate(-90 575 582)">B6</text>
<text x="589" y="582" transform="rotate(-90 589 582)">B7</text>
<text x="603" y="582" transform="rotate(-90 603 582)">B8</text>
<text x="618" y="582" transform="rotate(-90 618 582)">B9</text>
<text x="632" y="582" transform="rotate(-90 632 582)">5V</text>
<text x="1058" y="580">B01</text>
<text x="1093" y="580">PWMB</text>
<text x="1140" y="580">PWM2</text>
<text x="63" y="583" transform="rotate(-90 63 583)">B12</text>
<text x="77" y="583" transform="rotate(-90 77 583)">B13</text>
<text x="91" y="583" transform="rotate(-90 91 583)">B14</text>
<text x="105" y="583" transform="rotate(-90 105 583)">B15</text>
<text x="148" y="583" transform="rotate(-90 148 583)">A10</text>
<text x="161" y="582" transform="rotate(-90 161 582)">A11</text>
<text x="176" y="583" transform="rotate(-90 176 583)">A12</text>
<text x="189" y="583" transform="rotate(-90 189 583)">A15</text>
<text x="315" y="584" transform="rotate(-90 315 584)">GND</text>
<text x="330" y="583" transform="rotate(-90 330 583)">3V3</text>
<text x="393" y="583" transform="rotate(-90 393 583)">B12</text>
<text x="407" y="583" transform="rotate(-90 407 583)">B13</text>
<text x="421" y="583" transform="rotate(-90 421 583)">B14</text>
<text x="435" y="583" transform="rotate(-90 435 583)">B15</text>
<text x="478" y="583" transform="rotate(-90 478 583)">A10</text>
<text x="491" y="582" transform="rotate(-90 491 582)">A11</text>
<text x="506" y="583" transform="rotate(-90 506 583)">A12</text>
<text x="519" y="583" transform="rotate(-90 519 583)">A15</text>
<text x="645" y="584" transform="rotate(-90 645 584)">GND</text>
<text x="660" y="583" transform="rotate(-90 660 583)">3V3</text>
<text x="798" y="582">GND</text>
<text x="823" y="583">SN65HVD230</text>
<text x="1058" y="590">GND</text>
<text x="1093" y="590">GND</text>
<text x="774" y="602">CANTX2</text>
<text x="829" y="602">TX</text>
<text x="857" y="602">VCC</text>
<text x="332" y="607">3.3V</text>
<text x="350" y="610">5V</text>
<text x="662" y="607">3.3V</text>
<text x="680" y="610">5V</text>
<text x="774" y="612">CANRX2</text>
<text x="828" y="612">RX</text>
<text x="857" y="612">H</text>
<text x="900" y="612">CANH</text>
<text x="828" y="622">GND</text>
<text x="857" y="622">L</text>
<text x="900" y="622">CANL</text>
<text x="306" y="626">GND</text>
<text x="636" y="626">GND</text>
<text x="1027" y="625">GND</text>
<text x="1127" y="625">GND</text>
<text x="1008" y="635">3.3V</text>
<text x="1080" y="635">3.3V</text>
<text x="273" y="640" transform="rotate(-90 273 640)">CANRX1</text>
<text x="287" y="640" transform="rotate(-90 287 640)">CANTX1</text>
<text x="603" y="641" transform="rotate(-90 603 641)">CANRX3</text>
<text x="617" y="641" transform="rotate(-90 617 641)">CANTX3</text>
<text x="887" y="648">3.3V</text>
<text x="519" y="659" transform="rotate(-90 519 659)">D3</text>
<text x="533" y="659" transform="rotate(-90 533 659)">D4</text>
<text x="798" y="657">GND</text>
<text x="823" y="658">SN65HVD230</text>
<text x="1063" y="658">ENC1</text>
<text x="1135" y="658">ENC2</text>
<text x="84" y="664">3.3V</text>
<text x="189" y="665" transform="rotate(-90 189 665)">ADC6</text>
<text x="203" y="665" transform="rotate(-90 203 665)">ADC5</text>
<text x="217" y="665" transform="rotate(-90 217 665)">ADC4</text>
<text x="231" y="665" transform="rotate(-90 231 665)">ADC3</text>
<text x="245" y="665" transform="rotate(-90 245 665)">ADC2</text>
<text x="259" y="664" transform="rotate(-90 259 664)">ADC1</text>
<text x="273" y="665" transform="rotate(-90 273 665)">ADC0</text>
<text x="414" y="664">3.3V</text>
<text x="491" y="662" transform="rotate(-90 491 662)">ENC2</text>
<text x="505" y="664" transform="rotate(-90 505 664)">PWM2</text>
<text x="774" y="677">CANTX3</text>
<text x="829" y="677">TX</text>
<text x="857" y="677">VCC</text>
<text x="43" y="684">GND</text>
<text x="373" y="684">GND</text>
<text x="774" y="687">CANRX3</text>
<text x="828" y="687">RX</text>
<text x="857" y="687">H</text>
<text x="900" y="687">CANH</text>
<text x="1005" y="693">GND</text>
<text x="1078" y="693">GND</text>
<text x="828" y="697">GND</text>
<text x="857" y="697">L</text>
<text x="900" y="697">CANL</text>
<text x="105" y="706" transform="rotate(-90 105 706)">R</text>
<text x="147" y="708" transform="rotate(-90 147 708)">B1</text>
<text x="259" y="708" transform="rotate(-90 259 708)">A1</text>
<text x="435" y="706" transform="rotate(-90 435 706)">R</text>
<text x="477" y="708" transform="rotate(-90 477 708)">B1</text>
<text x="589" y="708" transform="rotate(-90 589 708)">A1</text>
<text x="63" y="710" transform="rotate(-90 63 710)">GND</text>
<text x="77" y="710" transform="rotate(-90 77 710)">GND</text>
<text x="91" y="710" transform="rotate(-90 91 710)">3V3</text>
<text x="120" y="709" transform="rotate(-90 120 709)">B11</text>
<text x="133" y="709" transform="rotate(-90 133 709)">B10</text>
<text x="161" y="708" transform="rotate(-90 161 708)">B0</text>
<text x="175" y="708" transform="rotate(-90 175 708)">A7</text>
<text x="189" y="708" transform="rotate(-90 189 708)">A6</text>
<text x="203" y="708" transform="rotate(-90 203 708)">A5</text>
<text x="217" y="708" transform="rotate(-90 217 708)">A4</text>
<text x="231" y="708" transform="rotate(-90 231 708)">A3</text>
<text x="245" y="708" transform="rotate(-90 245 708)">A2</text>
<text x="273" y="708" transform="rotate(-90 273 708)">A0</text>
<text x="287" y="709" transform="rotate(-90 287 709)">C15</text>
<text x="301" y="709" transform="rotate(-90 301 709)">C14</text>
<text x="315" y="709" transform="rotate(-90 315 709)">C13</text>
<text x="329" y="708" transform="rotate(-90 329 708)">VB</text>
<text x="393" y="710" transform="rotate(-90 393 710)">GND</text>
<text x="407" y="710" transform="rotate(-90 407 710)">GND</text>
<text x="421" y="710" transform="rotate(-90 421 710)">3V3</text>
<text x="450" y="709" transform="rotate(-90 450 709)">B11</text>
<text x="463" y="709" transform="rotate(-90 463 709)">B10</text>
<text x="491" y="708" transform="rotate(-90 491 708)">B0</text>
<text x="505" y="708" transform="rotate(-90 505 708)">A7</text>
<text x="519" y="708" transform="rotate(-90 519 708)">A6</text>
<text x="533" y="708" transform="rotate(-90 533 708)">A5</text>
<text x="547" y="708" transform="rotate(-90 547 708)">A4</text>
<text x="561" y="708" transform="rotate(-90 561 708)">A3</text>
<text x="575" y="708" transform="rotate(-90 575 708)">A2</text>
<text x="603" y="708" transform="rotate(-90 603 708)">A0</text>
<text x="617" y="709" transform="rotate(-90 617 709)">C15</text>
<text x="631" y="709" transform="rotate(-90 631 709)">C14</text>
<text x="645" y="709" transform="rotate(-90 645 709)">C13</text>
<text x="659" y="708" transform="rotate(-90 659 708)">VB</text>
<text x="887" y="723">3.3V</text>
<text x="180" y="731">MCU2</text>
<text x="510" y="731">MCU4</text>
<text x="798" y="732">GND</text>
<text x="823" y="733">SN65HVD230</text>
<text x="774" y="752">CANTX4</text>
<text x="829" y="752">TX</text>
<text x="857" y="752">VCC</text>
<text x="63" y="758" transform="rotate(-90 63 758)">B12</text>
<text x="77" y="758" transform="rotate(-90 77 758)">B13</text>
<text x="91" y="758" transform="rotate(-90 91 758)">B14</text>
<text x="105" y="758" transform="rotate(-90 105 758)">B15</text>
<text x="119" y="756" transform="rotate(-90 119 756)">A8</text>
<text x="133" y="756" transform="rotate(-90 133 756)">A9</text>
<text x="148" y="758" transform="rotate(-90 148 758)">A10</text>
<text x="161" y="757" transform="rotate(-90 161 757)">A11</text>
<text x="176" y="758" transform="rotate(-90 176 758)">A12</text>
<text x="189" y="758" transform="rotate(-90 189 758)">A15</text>
<text x="203" y="757" transform="rotate(-90 203 757)">B3</text>
<text x="218" y="757" transform="rotate(-90 218 757)">B4</text>
<text x="232" y="757" transform="rotate(-90 232 757)">B5</text>
<text x="245" y="757" transform="rotate(-90 245 757)">B6</text>
<text x="259" y="757" transform="rotate(-90 259 757)">B7</text>
<text x="273" y="757" transform="rotate(-90 273 757)">B8</text>
<text x="288" y="757" transform="rotate(-90 288 757)">B9</text>
<text x="302" y="757" transform="rotate(-90 302 757)">5V</text>
<text x="315" y="759" transform="rotate(-90 315 759)">GND</text>
<text x="330" y="758" transform="rotate(-90 330 758)">3V3</text>
<text x="393" y="758" transform="rotate(-90 393 758)">B12</text>
<text x="407" y="758" transform="rotate(-90 407 758)">B13</text>
<text x="421" y="758" transform="rotate(-90 421 758)">B14</text>
<text x="435" y="758" transform="rotate(-90 435 758)">B15</text>
<text x="449" y="756" transform="rotate(-90 449 756)">A8</text>
<text x="463" y="756" transform="rotate(-90 463 756)">A9</text>
<text x="478" y="758" transform="rotate(-90 478 758)">A10</text>
<text x="491" y="757" transform="rotate(-90 491 757)">A11</text>
<text x="506" y="758" transform="rotate(-90 506 758)">A12</text>
<text x="519" y="758" transform="rotate(-90 519 758)">A15</text>
<text x="533" y="757" transform="rotate(-90 533 757)">B3</text>
<text x="548" y="757" transform="rotate(-90 548 757)">B4</text>
<text x="562" y="757" transform="rotate(-90 562 757)">B5</text>
<text x="575" y="757" transform="rotate(-90 575 757)">B6</text>
<text x="589" y="757" transform="rotate(-90 589 757)">B7</text>
<text x="603" y="757" transform="rotate(-90 603 757)">B8</text>
<text x="618" y="757" transform="rotate(-90 618 757)">B9</text>
<text x="632" y="757" transform="rotate(-90 632 757)">5V</text>
<text x="645" y="759" transform="rotate(-90 645 759)">GND</text>
<text x="660" y="758" transform="rotate(-90 660 758)">3V3</text>
<text x="774" y="762">CANRX4</text>
<text x="828" y="762">RX</text>
<text x="857" y="762">H</text>
<text x="900" y="762">CANH</text>
<text x="828" y="772">GND</text>
<text x="857" y="772">L</text>
<text x="900" y="772">CANL</text>
<text x="332" y="782">3.3V</text>
<text x="350" y="785">5V</text>
<text x="662" y="782">3.3V</text>
<text x="680" y="785">5V</text>
<text x="306" y="801">GND</text>
<text x="636" y="801">GND</text>
<text x="798" y="807">GND</text>
<text x="273" y="816" transform="rotate(-90 273 816)">CANRX2</text>
<text x="287" y="816" transform="rotate(-90 287 816)">CANTX2</text>
<text x="617" y="816" transform="rotate(-90 617 816)">CANTX4</text>
<text x="603" y="816" transform="rotate(-90 603 816)">CANRX4</text>
</g>
<g font-size="6.2">
<text x="1022" y="791">THIẾT KẾ HỆ THỐNG CƠ ĐIỆN TỬ</text>
<text x="1076" y="807">BẢN VẼ SƠ ĐỒ</text>
<text x="1083" y="816">ĐẤU DÂY</text>
</g>
<g font-size="5.4">
<text x="1020" y="554">M1</text>
<text x="1020" y="574">M2</text>
<text x="1030" y="662">EN1</text>
<text x="1103" y="662">EN2</text>
</g>
<g font-size="3.9">
<text x="1000" y="799">Chức năng</text>
<text x="1020" y="800">Họ và tên</text>
<text x="1041" y="800">Chữ ký</text>
<text x="1055" y="799">Ngày</text>
<text x="1127" y="800">Số lượng</text>
<text x="1146" y="800">Khối lượng</text>
<text x="1171" y="800">Tỉ lệ</text>
<text x="1001" y="805">Thiết kế</text>
<text x="1018" y="805">V.Đình Quốc</text>
<text x="1055" y="805">17/12</text>
<text x="1133" y="807">1</text>
<text x="1000" y="815">Hướng dẫn</text>
<text x="1017" y="815">V.Tường Quân</text>
<text x="1128" y="815">Tờ số: 3</text>
<text x="1158" y="815">Số tờ: 4</text>
<text x="1003" y="825">Duyệt</text>
<text x="1128" y="822">Trường Đại học Bách Khoa Tp.HCM</text>
<text x="1144" y="827">Khoa Cơ Khí</text>
<text x="1144" y="832">Lớp VP16CDT</text>
</g>
</svg>
